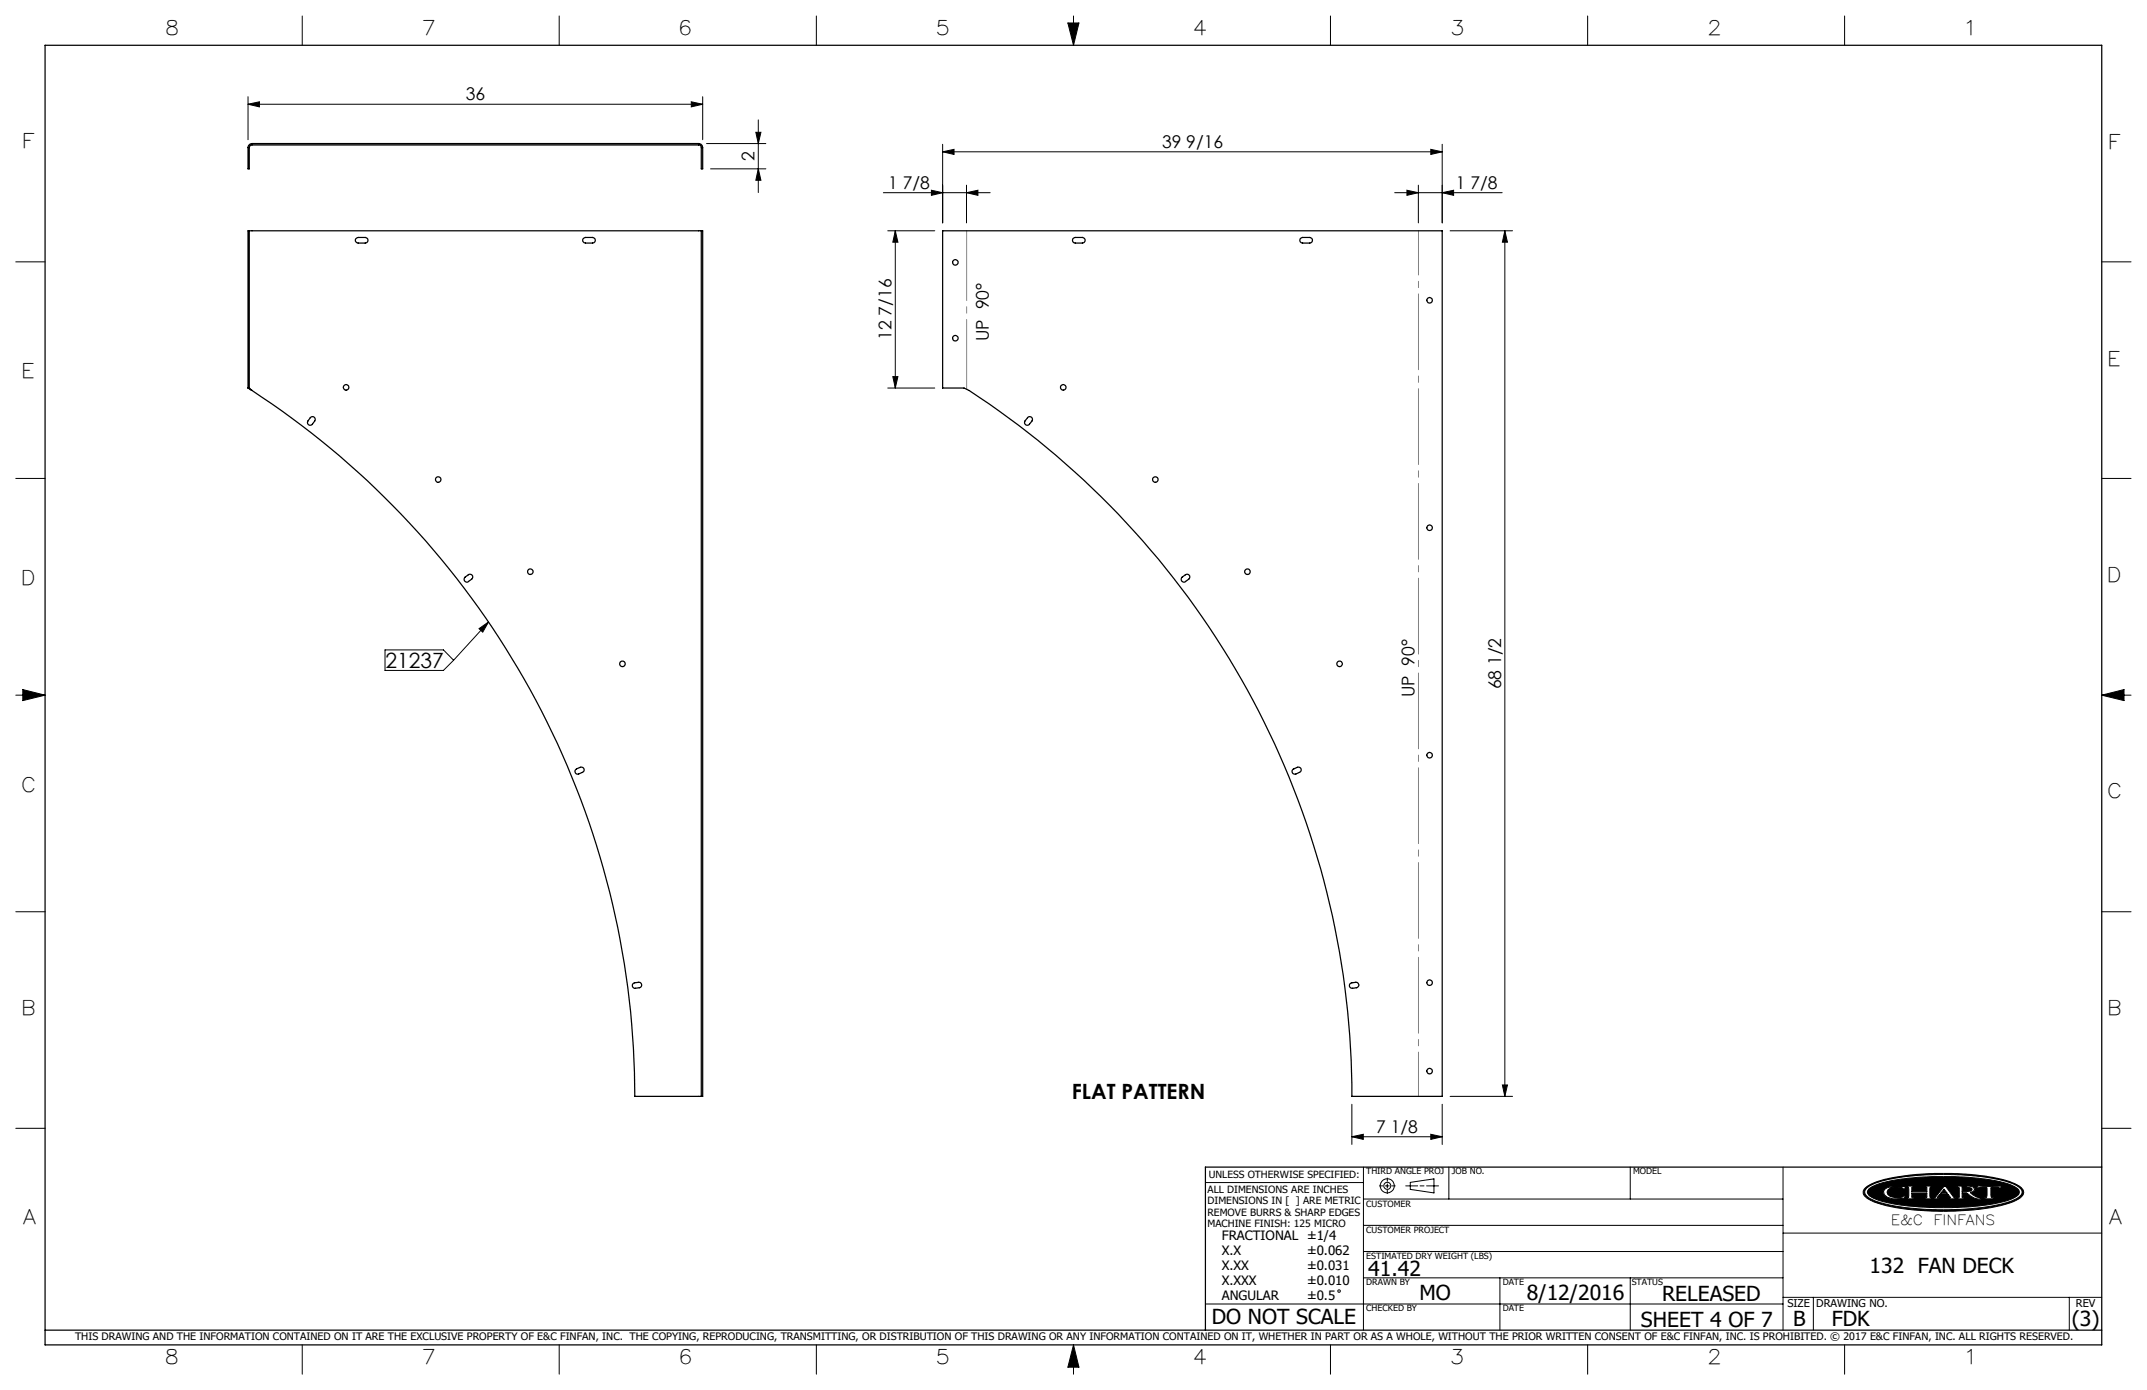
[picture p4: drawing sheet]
<svg xmlns="http://www.w3.org/2000/svg" width="432mm" height="279mm" viewBox="0 0 432 279" stroke-linecap="round" stroke-linejoin="round" font-family="sans-serif">
<g fill="none" stroke="#000" stroke-width=".2">
<path d="M49.9 19.4v8.7M60.8 3.2v5.9M112.5 3.2v5.9M141.3 19.4v8.7M164.2 3.2v5.9M214.8 4.6h2.2l-1.1 4.5zM215.9 3.2v5.9M267.6 3.2v5.9M319.3 3.2v5.9M371 3.2v5.9M49.9 21l2.3-.5v1zM49.9 21h91.4"/>
<path d="M139 20.5l2.3 .5-2.3 .5zM142.1 28.9h11.9M142.9 33.9h11.1M152 26.6h1l-.5 2.3zM152.5 33.9l.5 2.3h-1zM152.5 24.1v14.6M177.7 38.7h21.4M187.3 38.2l2.3 .5-2.3 .6zM189.6 30.5l2.3-.5v1zM189.6 29v15.8M189.6 30.5h100.5M194.4 38.7l2.3-.5v1.1z"/>
<path d="M194.4 37.2v7.6M280.5 38.7h21.6M283 38.2l2.3 .5-2.3 .6zM285.3 37.2v7.6M287.8 30l2.3 .5-2.3 .5zM290.1 38.7l2.2-.5v1.1zM290.1 29v15.8M3.2 52.6h5.9M178.5 46.4h9.5M180.1 46.4l.5 2.3h-1zM180.1 46.4v31.6M291.6 46.4h12.6"/>
<path d="M302.6 46.4v174M302.6 46.4l.6 2.3h-1zM422.7 52.6h5.9M178.5 78h9.5M179.6 75.7h1l-.5 2.3zM3.2 96.2h5.9M422.7 96.2h5.9M3.2 139.7h5.9M4.6 138.6l4.5 1.1-4.5 1.1zM77.4 130.6h11.8l2 2.1-2 2.1h-11.8zM96.3 126.4l1.9-1.4-1.1 2.1zM98.2 125l-7 7.7"/>
<path d="M422.7 139.7h5.9M422.7 139.7l4.5-1.1v2.2zM3.2 183.3h5.9M422.7 183.3h5.9M302.2 218.1h1l-.6 2.3zM3.2 226.8h5.9M242.4 237.7h31.8M271.9 228.5l2.3-.5v1zM271.9 222v8M271.9 228.5h18.2M274.2 234.6v32.8M277.4 238.4h.7"/>
<path d="M278.6 238.4h.8M279 236.8v.7M279 238v.8M279 239.3v.6M279.9 238.4h.7M282.7 238.4h2.4M283.6 237.7l4.8-.7v2.8l-4.8-.7zM285.6 238.4h.8M286.9 238.4h2.4M287.8 228l2.3 .5-2.3 .5zM290.1 222v8M291.4 234.6v6.4"/>
<path d="M291.6 220.4h12.6M327.9 234.6v6.4M358.6 234.6v32.8M375.3 238.7a16.2 16.2 0 0 1 7.4-2.3 55.4 55.4 0 0 1 21.3 1.1l1.9 .8a1.36 1.36 0 0 1 1.1 1.1 1.36 1.36 0 0 1-.7 1.4 23 23 0 0 1-9.9 2.4l-.5 .1a53.3 53.3 0 0 1-18.2-1.4 4.1 4.1 0 0 1-3-2 1.17 1.17 0 0 1 .6-1.2zM375.4 238.9a12.3 12.3 0 0 1 6-2.1 59.4 59.4 0 0 1 22.1 .7 4.5 4.5 0 0 1 3.1 1.9 1.36 1.36 0 0 1-.9 1.5 27.8 27.8 0 0 1-10.4 2.1l-1.1 .1a48.8 48.8 0 0 1-17.3-1.8l-1.5-.9a.94 .94 0 0 1 0-1.5zM375.8 239a15.4 15.4 0 0 1 7.6-2.1l3.6-.3 3.3-.1a44.5 44.5 0 0 1 14.2 1.7l.8 .4a1.03 1.03 0 0 1 .8 1 1.03 1.03 0 0 1-.8 1 25.5 25.5 0 0 1-9.5 2l-5 .1a43.6 43.6 0 0 1-13.5-1.6l-1.3-.8a.79 .79 0 0 1-.2-1.3zM379 239.1a5 5 0 0 1 3.5-.6h.7l-.2 .6-.5-.4a3.4 3.4 0 0 0-2.8 .4l-.2 .5 .2 .5a3.1 3.1 0 0 0 2.8 .5l.4-.3h.3l-.2 .5-.7 .1a3.6 3.6 0 0 1-3.3-.8l-.2-.6zM383.5 238.4h1.6v.2l-.6 .1v.8h3v-.8l-.5-.1v-.2h1.5v.2l-.3 .1-.1 .4 .1 1.5v.1l.3 .1v.2h-1.5v-.2h.4l.1-.2v-.8h-3v.8l.1 .2h.5v.2h-1.6v-.2l.3-.1 .1-.1v-1.5v-.4l-.4-.1zM391 239l.6 .9h-1.3zM391 238.4h.3l1.7 2.3 .5 .1v.2h-1.6v-.2l.4-.1-.5-.6h-1.7l-.5 .7h.6v.2h-1.5v-.2l.5-.1zM393.6 238.4h2.3l.9 .2 .3 .4-.2 .5-.7 .2 1.2 .9 1.1 .2v.2a4.2 4.2 0 0 1-2.9-1.1l-1-.1v.9l.6 .1v.2h-1.6v-.2h.3l.2-.2v-1.8l-.5-.2zM394.6 238.6h.9l.9 .2 .2 .3-.2 .3-1.8 .1z"/>
<path d="M397.9 238.3l1 .2 3.7-.1-.3 .5h-.2l-.1-.2h-1.6l.1 1.9 .6 .2v.2h-2.2v-.2l.7-.2v-1.8l-1.6-.1-.2 .2h-.3zM402.1 238.9h.1M422.7 226.8h5.9M274.2 256.9h84.4M274.2 251.6h84.4M274.2 246.3h84.4M274.2 241h84.4M301.7 256.9v10.5M327.9 256.9v10.5M358.6 247.9h64.1M60.8 270.3v5.9M112.5 270.3v5.9"/>
<path d="M164.2 270.3v5.9M215.9 270.3v5.9M215.9 270.3l1.1 4.5h-2.2zM242.4 262.1h116.2M267.6 270.3v5.9M319.3 270.3v5.9M358.6 260.8h64.1M364.7 260.8v6.6M371 270.3v5.9M416.2 260.8v6.6"/>
<circle cx="279" cy="238.4" r=".71"/>
<circle cx="279" cy="238.4" r="1.41"/>
<circle cx="269.3" cy="259.5" r=".25"/>
</g>
<g fill="none" stroke="#000" stroke-width=".25">
<path d="M9.1 9.1h413.6v261.2h-413.6zM50.1 29.1l.6-.2h89.8a.85 .85 0 0 1 .8 .8v4.2h-.3v-4.2a.49 .49 0 0 0-.5-.6h-89.8a.54 .54 0 0 0-.6 .6v4.2h-.2v-4.4zM50.1 46.4h90.9M50.1 46.4h-.2v31.6M50.1 46.4v31.6M71.5 48l.5-.3h1.4a.56 .56 0 0 1 .6 .6 .56 .56 0 0 1-.6 .6h-1.4a.56 .56 0 0 1-.5-.9zM117.4 47.9l.4-.2h1.4a.56 .56 0 0 1 .5 .6 .56 .56 0 0 1-.5 .6h-1.4a.55 .55 0 0 1-.6-.4 .55 .55 0 0 1 .2-.6zM141 46.4h.3v174h-.3M141 46.4v174M189.6 46.4h100.5v174h-18.2a169.2 169.2 0 0 0-77-141.9l-1-.5h-4.3zM215.8 48l.5-.3h1.4a.57 .57 0 0 1 .5 .6 .57 .57 0 0 1-.5 .6h-1.4a.56 .56 0 0 1-.5-.9zM261.6 47.9l.4-.2h1.4a.57 .57 0 0 1 .5 .6 .57 .57 0 0 1-.5 .6h-1.4a.55 .55 0 0 1-.5-.4 .55 .55 0 0 1 .1-.6z"/>
<path d="M49.9 78l.8 .5M49.9 78h.2M50.1 78l.6 .5M50.7 78.5a169.2 169.2 0 0 1 77 141.9h13.3M62.4 84a.55 .55 0 0 1 .8-.1 .55 .55 0 0 1 .1 .7l-.5 .7a.55 .55 0 0 1-.7 .1 .55 .55 0 0 1-.2-.8zM206.8 83.9a.55 .55 0 0 1 .7 0 .55 .55 0 0 1 0 .7l-.5 .7a.55 .55 0 0 1-.7 .1 .55 .55 0 0 1-.1-.8zM93.5 116.1l.7-.6a.55 .55 0 0 1 .8 .1 .55 .55 0 0 1-.1 .8l-.7 .5a.55 .55 0 0 1-.7-.1 .55 .55 0 0 1 0-.7zM237.8 116l.6-.5a.55 .55 0 0 1 .8 .1 .55 .55 0 0 1-.1 .8l-.7 .5a.55 .55 0 0 1-.8-.1 .55 .55 0 0 1 .2-.8zM115.9 154.6l.8-.4a.55 .55 0 0 1 .7 .3 .55 .55 0 0 1-.3 .8l-.7 .3a.55 .55 0 0 1-.7-.3 .55 .55 0 0 1 .2-.7zM260.1 154.6l.8-.4a.55 .55 0 0 1 .8 .3 .55 .55 0 0 1-.4 .8l-.7 .3a.56 .56 0 0 1-.7-.3 .56 .56 0 0 1 .2-.7zM127.4 197.7l1-.3a.55 .55 0 0 1 .6 .5 .55 .55 0 0 1-.4 .6l-.8 .1a.55 .55 0 0 1-.6-.3 .55 .55 0 0 1 .2-.6zM271.6 197.7l1.1-.3a.55 .55 0 0 1 .6 .5 .55 .55 0 0 1-.5 .6l-.8 .1a.55 .55 0 0 1-.6-.3 .55 .55 0 0 1 .2-.6z"/>
<path d="M422.7 234.6h-180.3v32.8M9.1 267.4h413.6"/>
<circle cx="192.1" cy="52.8" r=".55"/>
<circle cx="69.6" cy="77.9" r=".56"/>
<circle cx="192.1" cy="68" r=".55"/>
<circle cx="213.8" cy="77.9" r=".56"/>
<circle cx="287.5" cy="60.4" r=".56"/>
<circle cx="88.1" cy="96.4" r=".56"/>
<circle cx="232.4" cy="96.4" r=".56"/>
<circle cx="106.7" cy="114.9" r=".55"/>
<circle cx="250.9" cy="114.9" r=".55"/>
<circle cx="287.5" cy="106.1" r=".56"/>
<circle cx="125.2" cy="133.4" r=".55"/>
<circle cx="269.4" cy="133.4" r=".55"/>
<circle cx="287.5" cy="151.8" r=".56"/>
<circle cx="287.5" cy="197.5" r=".56"/>
<circle cx="287.5" cy="215.3" r=".56"/>
</g>
<g fill="#000">
<path d="M383.5 238.4v.2h.3l.1 .2v1.8l-.1 .1-.3 .1v.2h1.6v-.2h-.5l-.1-.2v-.8h3v.9l-.5 .1v.2h1.5v-.2l-.3-.1-.1-.2v-1.6l.1-.3h.3v-.2h-1.5v.2l.5 .1v.8h-3v-.8l.6-.1v-.2zM391 238.4l-1.8 2.3-.5 .1v.2h1.5v-.2h-.6l.5-.7h1.7l.5 .6-.4 .1v.2h1.6v-.2l-.5-.1-1.7-2.3zM393.6 238.4v.2l.5 .2v1.8l-.2 .2h-.3v.2h1.6v-.2l-.6-.1v-.9l1 .1a3.7 3.7 0 0 0 2.9 1.1v-.2a3.4 3.4 0 0 1-2.3-1.1 .68 .68 0 0 0 .8-.2 .68 .68 0 0 0 0-.8l-.7-.3zM397.9 238.3l-.4 .6h.3l.2-.2 1.6 .1v1.8l-.2 .2h-.5v.2h2.2v-.2h-.5l-.2-.3v-1.7l1.6-.1 .1 .2h.2l.3-.5-4 .1zM375.8 239a13.3 13.3 0 0 1 6.5-2l2.7-.3 3.8-.2 7.5 .2a24.3 24.3 0 0 1 9.1 2 1.01 1.01 0 0 1 .7 .9 1.01 1.01 0 0 1-.7 1 21.9 21.9 0 0 1-8.6 1.9l-3.9 .2h-4.1l-3.8-.2a21.2 21.2 0 0 1-8.8-2l-.4-.3-.2-.5zM379.1 239a1.04 1.04 0 0 0 .7 1.7 7 7 0 0 0 3.2 .1l.2-.5h-.3l-.5 .4a2.56 2.56 0 0 1-2.8-.8 1.28 1.28 0 0 1 1.4-1.3h.2a1.49 1.49 0 0 1 1.4 .2l.4 .3 .2-.6h-.6a4.7 4.7 0 0 0-3.5 .5zM375.3 238.7a17.5 17.5 0 0 1 7.8-2.4l5.1-.4h4.8a34.5 34.5 0 0 1 12.5 2.2l.4 .2a1.36 1.36 0 0 1 .9 2 9.1 9.1 0 0 1-5.1 2.2l-.4 .1a58.1 58.1 0 0 1-23.1-.6 5.6 5.6 0 0 1-3.4-1.9v-.8zM375.3 238.9a1.14 1.14 0 0 0 .6 1.9 24 24 0 0 0 9.3 2.1l4.6 .3 3.7-.1a33.7 33.7 0 0 0 11.9-2.1l.4-.2a1.19 1.19 0 0 0 .9-1.2 1.19 1.19 0 0 0-.9-1.1 21.6 21.6 0 0 0-8.8-2.1l-5.1-.3-4.7 .1a30.2 30.2 0 0 0-11.1 2.1z" fill-rule="evenodd"/>
<path d="M215.9 270.3l-1.1 4.5h2.2zM214.8 4.6h2.2l-1.1 4.5zM4.6 138.6l4.5 1.1-4.5 1.1zM422.7 139.7l4.5-1.1v2.2zM391 239l-.7 .9h1.3zM394.6 238.6v.9l1.7-.1a.38 .38 0 0 0 .3-.4 .38 .38 0 0 0-.5-.3z" fill-rule="evenodd"/>
</g>
<path d="M285.3 46.4v174" fill="none" stroke="#808080" stroke-width=".2" stroke-dasharray="15.2 1.3 1.3 1.3" stroke-dashoffset="6.3"/>
<path d="M194.4 46.4v31.8" fill="none" stroke="#808080" stroke-width=".2" stroke-dasharray="15.2 1.3 1.3 1.3" stroke-dashoffset="1.2"/>
<g fill="#000">
<path d="M96.3 126.4l1.9-1.4-1.1 2.1z"/>
<path d="M139 20.5l2.3 .5-2.3 .5zM49.9 21l2.3-.5v1z"/>
<path d="M152.5 33.9l.5 2.3h-1zM152 26.6h1l-.5 2.3z"/>
<path d="M287.8 30l2.3 .5-2.3 .5zM189.6 30.5l2.3-.5v1zM194.4 38.7l2.3-.5v1.1zM187.3 38.2l2.3 .5-2.3 .6z"/>
<path d="M302.6 46.4l.6 2.3h-1zM302.2 218.1h1l-.6 2.3z"/>
<path d="M179.6 75.7h1l-.5 2.3zM180.1 46.4l.5 2.3h-1z"/>
<path d="M271.9 228.5l2.3-.5v1zM287.8 228l2.3 .5-2.3 .5zM283 38.2l2.3 .5-2.3 .6zM290.1 38.7l2.2-.5v1.1z"/>
</g>
<g font-size="4.2">
<text x="77.5" y="134.2">21237</text>
<text x="215.6" y="220.9">FLAT PATTERN</text>
<text x="275.2" y="256.5">41.42</text>
<text x="376" y="255.9">132 FAN DECK</text>
<text x="285.5" y="261.4">MO</text>
<text x="307.1" y="261.3">8/12/2016</text>
<text x="334.3" y="261.6">RELEASED</text>
<text x="243.7" y="266.1">DO NOT SCALE</text>
<text x="330" y="266.7">SHEET 4 OF 7</text>
<text x="360.6" y="266.5">B</text>
<text x="368.4" y="266.6">FDK</text>
<text x="416.7" y="266.5">(3)</text>
</g>
<g font-size="4">
<text x="33.6" y="7.1">8</text>
<text x="85.2" y="7.1">7</text>
<text x="137" y="7.1">6</text>
<text x="188.6" y="7.1">5</text>
<text x="240.3" y="7.1">4</text>
<text x="292.1" y="7.1">3</text>
<text x="343.8" y="7.1">2</text>
<text x="395.7" y="7.1">1</text>
<text x="4.9" y="29.8">F</text>
<text x="424.5" y="29.9">F</text>
<text x="4.8" y="76">E</text>
<text x="424.3" y="73.5">E</text>
<text x="4.7" y="117.7">D</text>
<text x="424.2" y="116.9">D</text>
<text x="4.7" y="159.3">C</text>
<text x="424.2" y="160.4">C</text>
<text x="4.8" y="204">B</text>
<text x="424.3" y="204">B</text>
<text x="4.8" y="246.1">A</text>
<text x="424.3" y="246">A</text>
<text x="33.6" y="274.3">8</text>
<text x="85.2" y="274.3">7</text>
<text x="137" y="274.3">6</text>
<text x="188.6" y="274.3">5</text>
<text x="240.3" y="274.3">4</text>
<text x="292.1" y="274.3">3</text>
<text x="343.8" y="274.3">2</text>
<text x="395.8" y="274.3">1</text>
</g>
<g font-size="3.5">
<text x="93.7" y="20.2">36</text>
<text x="233.7" y="29.7">39 9/16</text>
<text x="151.8" y="32.4" transform="rotate(-90 151.8 32.4)">2</text>
<text x="178.6" y="38">1 7/8</text>
<text x="292.8" y="38">1 7/8</text>
<text x="179.3" y="68.3" transform="rotate(-90 179.3 68.3)">12 7/16</text>
<text x="198.8" y="68.6" transform="rotate(-90 198.8 68.6)">UP 90°</text>
<text x="284.5" y="140.2" transform="rotate(-90 284.5 140.2)">UP 90°</text>
<text x="301.9" y="138.5" transform="rotate(-90 301.9 138.5)">68 1/2</text>
<text x="276.8" y="227.7">7 1/8</text>
</g>
<g font-size="2.8">
<text x="380.3" y="246.2">E&amp;C</text>
<text x="388.9" y="246.2">FINFANS</text>
</g>
<g font-size="2.6">
<text x="245.7" y="249.3">FRACTIONAL ±1/4</text>
<text x="245.7" y="252.3">X.X</text>
<text x="245.7" y="255.3">X.XX</text>
<text x="262.9" y="252.3">±0.062</text>
<text x="262.9" y="255.3">±0.031</text>
<text x="245.7" y="258.3">X.XXX</text>
<text x="245.7" y="261.3">ANGULAR</text>
<text x="262.9" y="258.3">±0.010</text>
<text x="262.9" y="261.3">±0.5</text>
</g>
<g font-size="2.2">
<text x="359.5" y="262.8">SIZE</text>
<text x="365.3" y="262.7">DRAWING NO.</text>
<text x="417.5" y="262.8">REV</text>
</g>
<text font-size="2.1" x="15.1" y="269.4">THIS DRAWING AND THE INFORMATION CONTAINED ON IT ARE THE EXCLUSIVE PROPERTY OF E&amp;C FINFAN, INC. THE COPYING, REPRODUCING, TRANSMITTING, OR DISTRIBUTION OF THIS DRAWING OR ANY INFORMATION CONTAINED ON IT, WHETHER IN PART OR AS A WHOLE, WITHOUT THE PRIOR WRITTEN CONSENT OF E&amp;C FINFAN, INC. IS PROHIBITED. © 2017 E&amp;C FINFAN, INC. ALL RIGHTS RESERVED.</text>
<g font-size="2">
<text x="242.9" y="239.8">ALL DIMENSIONS ARE INCHES</text>
<text x="243.1" y="236.8">UNLESS OTHERWISE SPECIFIED:</text>
<text x="242.9" y="242.1">DIMENSIONS IN [ ] ARE METRIC</text>
<text x="242.9" y="244.4">REMOVE BURRS &amp; SHARP EDGES</text>
<text x="242.9" y="246.7">MACHINE FINISH: 125 MICRO</text>
</g>
<g font-size="1.7">
<text x="274.8" y="236.1">THIRD ANGLE PROJ</text>
<text x="292" y="236.1">JOB NO.</text>
<text x="328.5" y="236.1">MODEL</text>
<text x="274.8" y="242.5">CUSTOMER</text>
<text x="274.8" y="247.8">CUSTOMER PROJECT</text>
<text x="274.8" y="253.1">ESTIMATED DRY WEIGHT (LBS)</text>
<text x="274.8" y="258.3">DRAWN BY</text>
<text x="274.8" y="263.6">CHECKED BY</text>
<text x="302.2" y="263.6">DATE</text>
<text x="302.2" y="258.3">DATE</text>
<text x="328.2" y="258.3">STATUS</text>
</g>
</svg>
